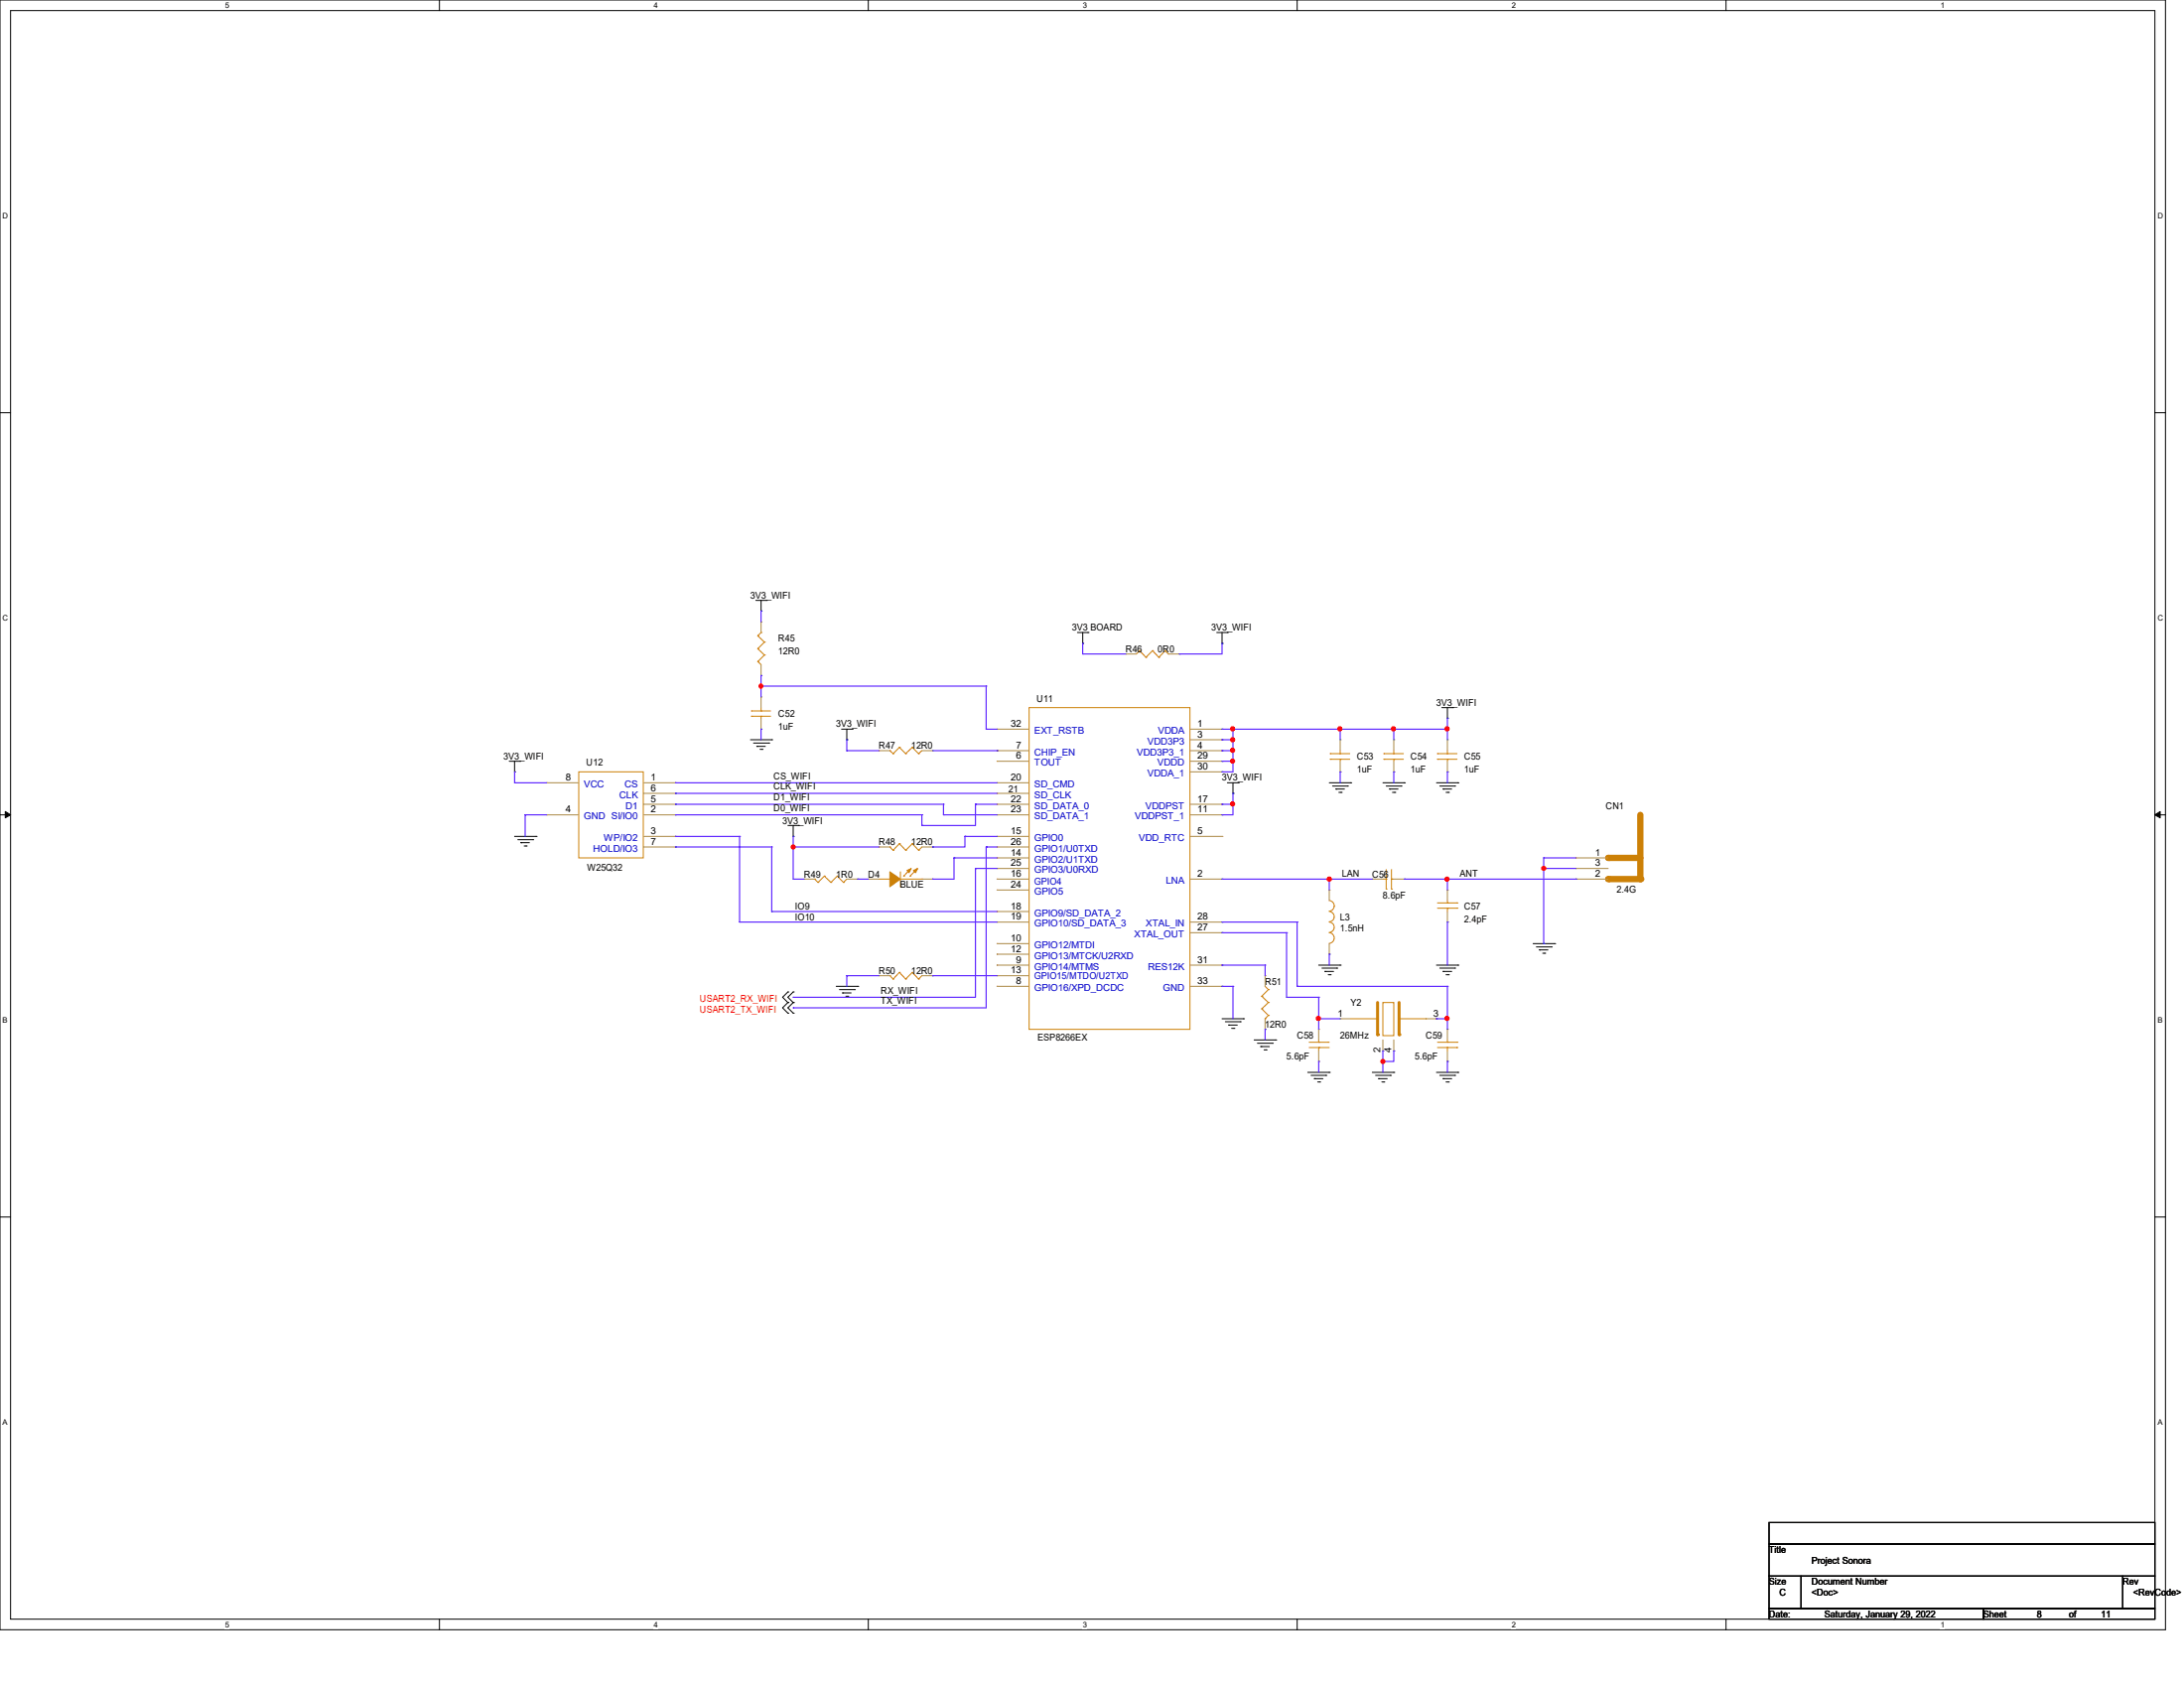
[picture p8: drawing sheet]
<svg xmlns="http://www.w3.org/2000/svg" width="279mm" height="216mm" viewBox="0 0 279 216" stroke-linecap="round" stroke-linejoin="round" font-family="sans-serif">
<path d="M0 0h277v208.4h-277zM1.4 1.4h274.3v205.7h-274.3z" fill="none" stroke="#000" stroke-width=".13"/>
<g fill="#fff">
<path d="M28.8 .1h.5v1.1h-.5z"/>
<path d="M28.8 207.2h.5v1.1h-.5z"/>
</g>
<path d="M56.2 0v1.4M56.2 207.1v1.3" fill="none" stroke="#000" stroke-width=".13"/>
<g fill="#fff">
<path d="M83.7 .1h.5v1.1h-.5z"/>
<path d="M83.7 207.2h.5v1.1h-.5z"/>
</g>
<path d="M111.1 0v1.4M111.1 207.1v1.3" fill="none" stroke="#000" stroke-width=".13"/>
<g fill="#fff">
<path d="M138.5 .1h.6v1.1h-.6z"/>
<path d="M138.5 207.2h.6v1.1h-.6z"/>
</g>
<path d="M165.9 0v1.4M165.9 207.1v1.3" fill="none" stroke="#000" stroke-width=".13"/>
<g fill="#fff">
<path d="M193.4 .1h.5v1.1h-.5z"/>
<path d="M193.4 207.2h.5v1.1h-.5z"/>
</g>
<path d="M220.8 0v1.4M220.8 207.1v1.3" fill="none" stroke="#000" stroke-width=".13"/>
<g fill="#fff">
<path d="M248.2 .1h.6v1.1h-.6z"/>
<path d="M248.2 207.2h.6v1.1h-.6z"/>
<path d="M.3 27.1h.8v1.1h-.8z"/>
<path d="M276 27.1h.7v1.1h-.7z"/>
<path d="M.3 78.5h.8v1.1h-.8z"/>
<path d="M276 78.5h.7v1.1h-.7z"/>
</g>
<path d="M0 52.8h1.4M275.7 52.8h1.3" fill="none" stroke="#000" stroke-width=".13"/>
<g fill="#fff">
<path d="M.3 129.9h.7v1.1h-.7z"/>
<path d="M276 129.9h.6v1.1h-.6z"/>
</g>
<path d="M0 104.2h1.4M275.7 104.2h1.3" fill="none" stroke="#000" stroke-width=".13"/>
<path d="M.7 103.8l.7 .4-.7 .4zM275.7 104.2l.7-.4v.8z" fill="#000" stroke="#000" stroke-width=".13"/>
<g fill="#fff">
<path d="M.3 181.4h.7v1.1h-.7z"/>
<path d="M276 181.4h.6v1.1h-.6z"/>
</g>
<g fill="none" stroke="#000" stroke-width=".13">
<path d="M96.7 76.8h1.3M97.4 78.1h.1M97.4 76.8v1.3M98 76.8h.1M65.2 97.4h1.3M65.8 98.7h.1M65.8 97.4v1.3M66.5 97.4h.1M96 94.6h2.7M96.4 95h1.9M96.8 95.5h.1M96.8 95.5h1.1"/>
<path d="M97.2 95.8h.3M97.5 95.8h.1M98.3 95h.1M98.7 94.6h.1M107.7 93.3h1.3M108.3 94.6h.1M108.3 93.3v1.3M109 93.3h.1M137.8 80.9h1.4M138.5 82.3h.1M138.5 80.9v1.4M139.2 80.9h.1"/>
<path d="M155.7 80.9h1.3M156.3 82.3h.1M156.3 80.9v1.4M157 80.9h.1M184.4 90.5h1.4M185.2 91.9h.1M185.2 90.5v1.4M185.8 90.5h.1M65.8 107h2.8M66.3 107.4h1.9M66.6 107.8h.1M66.6 107.8h1.1"/>
<path d="M67.1 108.2h.2M67.3 108.2h.1M68.2 107.4h.1M68.6 107h.1M100.8 105.6h1.4M101.5 107h.1M101.5 105.6v1.4M102.2 105.6h.1M157 100.1h1.4M157.7 101.5h.1M157.7 100.1v1.4M158.4 100.1h.1"/>
<path d="M170.1 100.1h2.7M170.5 100.5h1.9M170.9 100.9h.1M170.9 100.9h1.1M171.3 101.3h.3M171.6 101.3h.1M172.4 100.5h.1M172.8 100.1h.1M176.9 100.1h2.8M177.3 100.5h1.9M177.8 100.9h.1M177.8 100.9h1.1"/>
<path d="M178.1 101.3h.3M178.4 101.3h.1M179.2 100.5h.1M179.7 100.1h.1M183.8 100.1h2.7M184.2 100.5h1.9M184.6 100.9h.1M184.6 100.9h1.1M185 101.3h.3M185.3 101.3h.1M186.1 100.5h.1M186.5 100.1h.1"/>
<path d="M100.8 126.9h.1M100.8 128.2h.1M100.8 129.6h.1M100.8 126.9l-.7 .7 .7 .6M100.8 128.2l-.7 .7 .7 .7M101.5 126.9h.1M101.5 128.2h.1M101.5 129.6h.1M101.5 126.9l-.7 .7 .7 .6M101.5 128.2l-.7 .7 .7 .7M107 126.2h2.7M107.4 126.6h1.9"/>
<path d="M107.8 127h.1M107.8 127h1.1M108.2 127.4h.3M108.5 127.4h.1M109.3 126.6h.1M109.7 126.2h.1M156.3 130.3h2.8M156.8 130.7h1.9M157.2 131.1h.1M157.2 131.1h1.1M157.6 131.5h.3M157.9 131.5h.1"/>
<path d="M158.7 130.7h.1M159.1 130.3h.1M160.4 133h2.8M160.9 133.4h1.9M161.3 133.9h.1M161.3 133.9h1.1M161.7 134.3h.3M162 134.3h.1M162.8 133.4h.1M163.2 133h.1M167.3 137.2h2.8M167.7 137.5h1.9"/>
<path d="M168.1 138h.1M168.1 138h1.1M168.6 138.4h.2M168.7 123.4h2.7M168.8 138.4h.1M169.1 123.8h1.9M169.5 124.2h.1M169.5 124.2h1.1M169.6 137.5h.1M169.9 124.7h.3M170.1 137.2h.1M170.2 124.7h.1"/>
<path d="M171 123.8h.1M171.4 123.4h.1M175.6 137.2h2.7M176 137.5h1.9M176.4 138h.1M176.4 138h1.1M176.8 138.4h.2M177 138.4h.1M177.9 137.5h.1M178.3 137.2h.1M183.8 123.4h2.7M183.8 137.2h2.7"/>
<path d="M184.2 123.8h1.9M184.2 137.5h1.9M184.6 124.2h.1M184.6 138h.1M184.6 124.2h1.1M184.6 138h1.1M185 124.7h.3M185 138.4h.3M185.3 124.7h.1M185.3 138.4h.1M186.1 123.8h.1M186.1 137.5h.1"/>
<path d="M186.5 123.4h.1M186.5 137.2h.1M196.1 120.7h2.8M196.6 121.1h1.9M196.9 121.5h.1M196.9 121.5h1.1M197.4 121.9h.2M197.6 121.9h.1M198.5 121.1h.1M198.9 120.7h.1M0 155.7h1.4M275.7 155.7h1.3"/>
<path d="M226.3 194.7h49.4v2.8h-49.4zM226.3 197.5h49.4v4.1h-49.4zM226.3 201.6h4.1v4.1h-4.1zM226.3 205.7h27.4v1.4h-27.4zM230.4 201.6h41.2v4.1h-41.2zM253.7 205.7h22v1.4h-22zM271.6 201.6h4.1v4.1h-4.1z"/>
</g>
<g fill="none" stroke="#cc8006" stroke-width=".13">
<path d="M96.9 84.6h.1M96.9 83h.1M96.9 81.3h.1M96.9 84.6l.5 .4M96.9 83l.9 .8M96.9 81.3l.9 .8M97.4 80.9h.1M97.4 80.9l-.5 .4M97.8 83.8h.1M97.8 82.1h.1M97.8 83.8l-.9 .8M97.8 82.1l-.9 .9"/>
<path d="M104.2 112.4h.1M104.2 112.4l.4 .5M104.6 112.9h.1M105.5 112.1h.1M105.5 112.1l.8 .8M105.5 112.1l-.9 .8M106.3 112.9h.1M107.1 112.1h.1M107.1 112.1l.8 .8M107.1 112.1l-.8 .8M107.9 112.9h.1M108.3 112.4l-.4 .5"/>
<path d="M112.4 112.4h1.4M113.8 112.4h.1M115.2 113.4h.1M115.2 111.5v1.9M115.2 112.4h2.7M115.6 112.1h.1M116.4 112.1h.1M116.4 111.2l-.8 .9M117.3 111.2l-.9 .9M117.9 112.4h.1M161.4 127.4h.1M161.4 129h.1"/>
<path d="M161.4 127.4l.9 .8M161.4 129l.9 .9M161.8 130.3h.1M161.8 126.2l.5 .4M162.3 126.6h.1M162.3 128.2h.1M162.3 129.9h.1M162.3 126.6l-.9 .8M162.3 128.2l-.9 .8M162.3 129.9l-.5 .4"/>
</g>
<g fill="none" stroke="#a84" stroke-width=".13">
<path d="M97.4 79.5h.1M97.4 79.5v1.4M97.4 86.4h.1M97.4 85v1.4M102.9 112.4h.1M102.9 112.4h1.3M108.3 112.4h1.4M109.7 112.4h.1M111.1 112.4h.1M111.1 112.4h1.3M117.9 112.4h1.4M119.3 112.4h.1"/>
<path d="M161.8 124.8h.1M161.8 131.7h.1M161.8 124.8v1.4M161.8 130.3v1.4"/>
</g>
<g fill="#cc8006" stroke="#cc8006" stroke-width=".13">
<path d="M113.8 111.5l1.4 .9-1.4 1z" fill-rule="evenodd"/>
<path d="M116.8 111.3l.6-.2-.3 .5z" fill-rule="evenodd"/>
<path d="M116 111.3l.6-.2-.3 .5z" fill-rule="evenodd"/>
</g>
<path d="M209.8 104.2v8.2" fill="none" stroke="#cc8006" stroke-width=".8"/>
<circle cx="209.8" cy="112.4" r=".4" fill="#cc8006"/>
<path d="M205.7 109.7h4.1" fill="none" stroke="#cc8006" stroke-width=".8"/>
<circle cx="205.7" cy="109.7" r=".4" fill="#cc8006"/>
<path d="M205.7 112.4h4.1" fill="none" stroke="#cc8006" stroke-width=".8"/>
<circle cx="205.7" cy="112.4" r=".4" fill="#cc8006"/>
<g fill="none" stroke="#a84" stroke-width=".13">
<path d="M127.6 97.4h.1M127.6 96h.1M127.6 93.3h.1M127.6 93.3h4.1M127.6 96h4.1M127.6 97.4h4.1M144 83.7h.1M144 83.7h1.4M149.5 83.7h1.4M150.9 83.7h.1M152.2 93.3h4.1M152.2 94.6h4.1"/>
<path d="M152.2 96h4.1M152.2 97.4h4.1M152.2 98.7h4.1M156.3 93.3h.1M156.3 94.6h.1M156.3 96h.1M156.3 97.4h.1M156.3 98.7h.1M178.3 98.7h.1M178.3 94.6h.1M178.3 94.6v1.4M178.3 97.4v1.3"/>
<path d="M185.2 98.7h.1M185.2 94.6h.1M185.2 94.6v1.4M185.2 97.4v1.3M127.6 109.7h.1M127.6 107h.1M127.6 112.4h.1M127.6 116.6h.1M127.6 117.9h.1M127.6 100.1h.1M127.6 101.5h.1M127.6 102.9h.1"/>
<path d="M127.6 104.2h.1M127.6 113.8h.1M127.6 111.1h.1M127.6 108.3h.1M127.6 109.7h4.1M127.6 112.4h4.1M127.6 111.1h4.1M127.6 107h4.1M127.6 104.2h4.1M127.6 102.9h4.1M127.6 116.6h4.1M127.6 117.9h4.1"/>
<path d="M127.6 100.1h4.1M127.6 101.5h4.1M127.6 113.8h4.1M127.6 108.3h4.1M152.2 112.4h4.1M152.2 107h4.1M152.2 104.2h4.1M152.2 102.9h4.1M152.2 117.9h4.1M152.2 119.3h4.1M156.3 112.4h.1M156.3 107h.1"/>
<path d="M156.3 104.2h.1M156.3 102.9h.1M156.3 119.3h.1M156.3 117.9h.1M175.6 112.4h.1M175.6 112.4h1.3M178.3 112.4h1.4M179.7 112.4h.1M201.6 109.7h.1M201.6 112.4h.1M201.6 111.1h.1M201.6 109.7h4.1"/>
<path d="M201.6 112.4h4.1M201.6 111.1h4.1M127.6 126.2h.1M127.6 123.4h.1M127.6 120.7h.1M127.6 122h.1M127.6 124.8h.1M127.6 126.2h4.1M127.6 123.4h4.1M127.6 120.7h4.1M127.6 122h4.1M127.6 124.8h4.1"/>
<path d="M152.2 126.2h4.1M152.2 123.4h4.1M156.3 123.4h.1M156.3 126.2h.1"/>
</g>
<g fill="none" stroke="#cc8006" stroke-width=".13">
<path d="M131.7 90.5h20.5v41.2h-20.5zM145.8 83.2h.1M145.8 83.2l-.4 .5M145.8 83.2l.8 .9M146.6 84.1h.1M147.4 83.2h.1M147.4 83.2l-.8 .9M147.4 83.2l.9 .9M148.3 84.1h.1M149.1 83.2h.1M149.1 83.2l-.8 .9M149.1 83.2l.4 .5"/>
<path d="M149.5 83.7h.1M177 96.4h.1M177 97.1h.1M177 96.4h2.5M177 97.1h2.5M178.3 97.1h.1M178.3 96.4h.1M178.3 96v.4M178.3 97.1v.3M183.9 96.4h.1M183.9 97.1h.1M183.9 96.4h2.5"/>
<path d="M183.9 97.1h2.5M185.2 97.1h.1M185.2 96.4h.1M185.2 96v.4M185.2 97.1v.3M176.9 112.4h.4M177.3 113.7h.1M177.3 112.4h.1M177.3 111.2v2.5M178 112.4h.1M178 113.7h.1M178 112.4h.3"/>
<path d="M178 111.2v2.5M176.9 128.2h1.4v4.3h-1.4z"/>
</g>
<path d="M176.2 128.2v4.1" fill="none" stroke="#cc8006" stroke-width=".38"/>
<circle cx="176.2" cy="132.3" r=".19" fill="#cc8006"/>
<path d="M179 128.2v4.1" fill="none" stroke="#cc8006" stroke-width=".38"/>
<circle cx="179" cy="132.3" r=".19" fill="#cc8006"/>
<g fill="none" stroke="#cc8006" stroke-width=".13">
<path d="M74 98.7h8.3v11h-8.3zM96.1 90.9h.1M96.1 91.6h.1M96.1 90.9h2.5M96.1 91.6h2.5M97.4 91.6h.1M97.4 90.9h.1M97.4 90.5v.4M97.4 91.6v.3M113.8 96h.1M113.8 96l.5 .4M114.3 96.4h.1"/>
<path d="M115.1 95.6h.1M115.1 95.6l.8 .8M115.1 95.6l-.8 .8M115.9 96.4h.1M116.7 95.6h.1M116.7 95.6l.8 .8M116.7 95.6l-.8 .8M117.5 96.4h.1M117.9 96l-.4 .4M170.2 96.4h.1M170.2 97.1h.1M170.2 96.4h2.5"/>
<path d="M170.2 97.1h2.5M171.4 97.1h.1M171.4 96.4h.1M171.4 96v.4M171.4 97.1v.3M113.8 108.3h.1M113.8 108.3l.5 .5M114.3 108.8h.1M115.1 107.9h.1M115.1 107.9l.8 .9M115.1 107.9l-.8 .9M115.9 108.8h.1"/>
<path d="M116.7 107.9h.1M116.7 107.9l.8 .9M116.7 107.9l-.8 .9M117.5 108.8h.1M117.9 108.3l-.4 .5M170.1 115.2a.68 .68 0 0 1 .6 .7 .68 .68 0 0 1-.6 .6M170.1 116.6a.66 .66 0 0 1 .6 .6 .66 .66 0 0 1-.6 .7M170.1 117.9a.66 .66 0 0 1 .6 .7 .66 .66 0 0 1-.6 .7M170.1 119.3a.68 .68 0 0 1 .6 .7 .68 .68 0 0 1-.6 .6M183.9 116.2h2.5M183.9 115.5h2.5M185.2 115.5h.1"/>
<path d="M185.2 116.2h.1M185.2 115.2v.3M185.2 116.2v.4M186.4 116.2h.1M186.4 115.5h.1M113.8 124.8h.1M113.8 124.8l.5 .4M114.3 125.2h.1M115.1 124.4h.1M115.1 124.4l.8 .8M115.1 124.4l-.8 .8M115.9 125.2h.1"/>
<path d="M116.7 124.4h.1M116.7 124.4l.8 .8M116.7 124.4l-.8 .8M117.5 125.2h.1M117.9 124.8l-.4 .4M167.5 134h2.4M167.5 133.3h2.4M168.7 133.3h.1M168.7 134h.1M168.7 133v.3M168.7 134v.4M169.9 134h.1"/>
<path d="M169.9 133.3h.1M172.8 130.3h3.4M176.2 130.3h.1M179 130.3h3.4M182.4 130.3h.1M183.9 134h2.5M183.9 133.3h2.5M185.2 133.3h.1M185.2 134h.1M185.2 133v.3M185.2 134v.4M186.4 134h.1"/>
<path d="M186.4 133.3h.1"/>
</g>
<g fill="none" stroke="#a84" stroke-width=".13">
<path d="M97.4 93.3h.1M97.4 89.2h.1M97.4 89.2v1.3M97.4 91.9v1.4M112.4 96h.1M112.4 96h1.4M117.9 96h1.4M119.3 96h.1M171.4 98.7h.1M171.4 94.6h.1M171.4 94.6v1.4M171.4 97.4v1.3"/>
<path d="M69.9 104.2h.1M69.9 100.1h.1M69.9 100.1h4.1M69.9 104.2h4.1M82.3 108.3h4.1M82.3 100.1h4.1M82.3 104.2h4.1M82.3 107h4.1M82.3 102.9h4.1M82.3 101.5h4.1M86.4 100.1h.1M86.4 104.2h.1"/>
<path d="M86.4 107h.1M86.4 102.9h.1M86.4 101.5h.1M86.4 108.3h.1M112.4 108.3h.1M112.4 108.3h1.4M117.9 108.3h1.4M119.3 108.3h.1M170.1 113.8h.1M170.1 113.8v1.4M185.2 113.8h.1M185.2 117.9h.1"/>
<path d="M185.2 113.8v1.4M185.2 116.6v1.3M112.4 124.8h.1M112.4 124.8h1.4M117.9 124.8h1.4M119.3 124.8h.1M168.7 131.7h.1M168.7 135.8h.1M168.7 131.7v1.3M168.7 134.4v1.4M170.1 122h.1M170.1 120.7v1.3"/>
<path d="M171.4 130.3h.1M171.4 130.3h1.4M176.9 134.4h.1M176.9 133v1.4M178.3 134.4h.1M178.3 133v1.4M182.4 130.3h1.4M183.8 130.3h.1M185.2 131.7h.1M185.2 135.8h.1M185.2 131.7v1.3M185.2 134.4v1.4"/>
</g>
<g fill="none" stroke="#4200ff" stroke-width=".13">
<path d="M97.4 78.1h.1M97.4 78.1v1.4M65.8 98.7h.1M65.8 98.7v1.4M97.4 86.4h.1M97.4 87.8h.1M97.4 93.3h.1M97.4 86.4v2.8M97.4 93.3v1.3M97.4 87.8h28.8M108.3 94.6h.1M108.3 96h.1"/>
<path d="M108.3 94.6v1.4M108.3 96h4.1M119.3 96h8.3M126.2 87.8h.1M126.2 93.3h.1M126.2 87.8v5.5M126.2 93.3h1.4M127.6 96h.1M138.5 82.3h.1M138.5 83.7h.1M138.5 82.3v1.4M138.5 83.7h5.5"/>
<path d="M150.9 83.7h.1M156.3 82.3h.1M156.3 93.3h.1M156.3 94.6h.1M156.3 96h.1M156.3 97.4h.1M156.3 98.7h.1M156.3 82.3v1.4h-5.4M156.3 93.3h28.9M156.3 94.6h1.4M156.3 96h1.4M156.3 97.4h1.4"/>
<path d="M157.7 93.3h.1M157.7 94.6h.1M157.7 96h.1M157.7 97.4h.1M157.7 93.3v5.4h-1.4M171.4 93.3h.1M171.4 98.7h.1M171.4 93.3v1.3M171.4 98.7v1.4M178.3 93.3h.1M178.3 98.7h.1M178.3 93.3v1.3"/>
<path d="M178.3 98.7v1.4M185.2 91.9h.1M185.2 93.3h.1M185.2 98.7h.1M185.2 91.9v2.7M185.2 98.7v1.4M65.8 100.1h.1M65.8 100.1h4.1M67.2 104.2h.1M67.2 104.2v2.8M67.2 104.2h2.7M86.4 100.1h.1"/>
<path d="M86.4 101.5h.1M86.4 102.9h.1M86.4 104.2h.1M86.4 107h.1M86.4 108.3h.1M86.4 100.1h41.2M86.4 101.5h41.2M86.4 102.9h34.3M86.4 104.2h31.5M86.4 107h8.2M86.4 108.3h12.3M94.6 107h.1"/>
<path d="M94.6 117.9h.1M94.6 107v10.9M94.6 117.9h33M98.7 108.3h.1M98.7 116.6h.1M98.7 108.3v8.3M98.7 116.6h28.9M101.5 107h.1M101.5 108.3h.1M101.5 112.4h.1M101.5 107v5.4M101.5 108.3h10.9"/>
<path d="M101.5 112.4h1.4M109.7 112.4h.1M109.7 112.4h1.4M117.9 104.2h.1M117.9 105.6h.1M117.9 104.2v1.4M119.3 108.3h.1M119.3 112.4h.1M120.7 102.9h.1M120.7 104.2h.1M120.7 102.9v1.3M120.7 104.2h6.9"/>
<path d="M122 109.7h.1M122 109.7v2.7h-2.7M122 109.7h5.6M123.4 107h.1M123.4 107h4.2M123.4 107v1.3h-4.1M124.8 102.9h.1M124.8 111.1h.1M124.8 102.9h2.8M124.8 102.9v2.7h-6.9M124.8 111.1v16.5h-23.3M124.8 111.1h2.8"/>
<path d="M126.2 108.3h.1M126.2 108.3v20.6h-24.7M126.2 108.3h1.4M156.3 102.9h.1M156.3 104.2h.1M156.3 112.4h.1M156.3 117.9h.1M156.3 119.3h.1M156.3 102.9h1.4M156.3 112.4h19.3M156.3 117.9h9.6M156.3 119.3h8.3"/>
<path d="M157.7 101.5h.1M157.7 102.9h.1M157.7 101.5v2.7h-1.4M164.6 119.3h.1M164.6 119.3v8.3M165.9 117.9h.1M165.9 117.9v8.3M170.1 112.4h.1M170.1 112.4v1.4M179.7 112.4h.1M179.7 112.4h21.9M185.2 112.4h.1"/>
<path d="M185.2 117.9h.1M185.2 112.4v1.4M185.2 117.9v5.5M197.5 111.1h.1M197.5 109.7h.1M197.5 109.7h4.1M197.5 111.1h4.1M197.5 109.7v11M201.6 112.4h.1M101.5 127.6h.1M101.5 128.9h.1M108.3 124.8h.1"/>
<path d="M108.3 124.8v1.4M108.3 124.8h4.1M119.3 124.8h.1M119.3 124.8h8.3M156.3 123.4h.1M156.3 126.2h.1M156.3 123.4h5.5M156.3 126.2h1.4M157.7 126.2h.1M157.7 126.2v4.1M161.8 123.4h.1M161.8 131.7h.1"/>
<path d="M161.8 123.4v1.4M161.8 131.7v1.3M164.6 127.6h.1M164.6 127.6h4.1M165.9 126.2h.1M165.9 126.2h19.3M168.7 127.6h.1M168.7 130.3h.1M168.7 135.8h.1M168.7 127.6v4.1M168.7 135.8v1.4M168.7 130.3h2.7"/>
<path d="M170.1 122h.1M170.1 122v1.4M176.9 134.4h.1M176.9 135.8h.1M176.9 134.4v2.8M178.3 134.4h.1M178.3 134.4v1.4h-1.4M183.8 130.3h.1M183.8 130.3h1.4M185.2 126.2h.1M185.2 130.3h.1M185.2 135.8h.1"/>
<path d="M185.2 126.2v5.5M185.2 135.8v1.4M197.5 120.7h.1"/>
</g>
<g fill="#f00" stroke="#f00" stroke-width=".13">
<circle cx="97.3" cy="87.7" r=".24"/>
<circle cx="185.1" cy="93.2" r=".25"/>
<circle cx="157.7" cy="93.2" r=".25"/>
<circle cx="178.3" cy="93.2" r=".25"/>
<circle cx="171.4" cy="93.2" r=".25"/>
<circle cx="157.7" cy="94.6" r=".25"/>
<circle cx="157.7" cy="96" r=".25"/>
<circle cx="157.7" cy="97.3" r=".25"/>
<circle cx="157.7" cy="102.8" r=".25"/>
<circle cx="101.5" cy="108.3" r=".25"/>
<circle cx="170.1" cy="112.4" r=".25"/>
<circle cx="185.1" cy="112.4" r=".25"/>
<circle cx="168.7" cy="130.3" r=".25"/>
<circle cx="185.1" cy="130.3" r=".25"/>
<circle cx="176.9" cy="135.8" r=".25"/>
<circle cx="197.5" cy="111.1" r=".25"/>
</g>
<g font-size="1.2">
<text x="96" y="76.6">3V3_WIFI</text>
<text x="99.6" y="82">R45</text>
<text x="99.6" y="83.7">12R0</text>
<text x="137.2" y="80.7">3V3 BOARD</text>
<text x="144" y="83.4">R46</text>
<text x="148.1" y="83.4">0R0</text>
<text x="155" y="80.7">3V3_WIFI</text>
<text x="132.6" y="89.7">U11</text>
<text x="99.6" y="91.7">C52</text>
<text x="99.6" y="93.3">1uF</text>
<text x="107" y="93">3V3_WIFI</text>
<text x="112.4" y="95.8">R47</text>
<text x="116.6" y="95.8">12R0</text>
<text x="129.3" y="93">32</text>
<text x="130" y="95.7">7</text>
<text x="153.2" y="93">1</text>
<text x="153.2" y="94.3">3</text>
<text x="153.2" y="95.7">4</text>
<text x="183.8" y="90.3">3V3_WIFI</text>
<text x="64.4" y="97.2">3V3_WIFI</text>
<text x="72.4" y="99.8">8</text>
<text x="75" y="98">U12</text>
<text x="83.3" y="99.8">1</text>
<text x="83.3" y="101.2">6</text>
<text x="99" y="99.7">CS_WIFI</text>
<text x="99" y="101">CLK_WIFI</text>
<text x="129" y="101.4">21</text>
<text x="129.3" y="99.8">20</text>
<text x="130" y="97.1">6</text>
<text x="153.2" y="97.1">29</text>
<text x="153.2" y="98.4">30</text>
<text x="156.3" y="99.9">3V3_WIFI</text>
<text x="173.6" y="97.2">C53</text>
<text x="173.6" y="98.8">1uF</text>
<text x="180.5" y="97.2">C54</text>
<text x="180.5" y="98.8">1uF</text>
<text x="187.3" y="97.2">C55</text>
<text x="187.3" y="98.8">1uF</text>
<text x="72.4" y="103.9">4</text>
<text x="83.3" y="103.9">2</text>
<text x="83.3" y="106.7">3</text>
<text x="83.3" y="102.6">5</text>
<text x="99" y="102.4">D1_WIFI</text>
<text x="99" y="103.8">D0_WIFI</text>
<text x="100.1" y="105.4">3V3_WIFI</text>
<text x="129.3" y="106.7">15</text>
<text x="129.3" y="102.6">22</text>
<text x="129.3" y="103.9">23</text>
<text x="153.2" y="106.7">5</text>
<text x="153.2" y="103.9">11</text>
<text x="153.2" y="102.6">17</text>
<text x="205.4" y="103.5">CN1</text>
<text x="75.1" y="111.4">W25Q32</text>
<text x="83.3" y="108">7</text>
<text x="102.9" y="112.2">R49</text>
<text x="107" y="112.2">1R0</text>
<text x="111.1" y="112.2">D4</text>
<text x="112.4" y="108.1">R48</text>
<text x="115.2" y="113.6">BLUE</text>
<text x="116.6" y="108.1">12R0</text>
<text x="129.3" y="109.4">14</text>
<text x="129.3" y="112.1">16</text>
<text x="129.3" y="113.5">24</text>
<text x="129.3" y="110.8">25</text>
<text x="129.3" y="108">26</text>
<text x="153.2" y="112.1">2</text>
<text x="171.7" y="112.2">LAN</text>
<text x="175.6" y="112.2">C56</text>
<text x="186.8" y="112.2">ANT</text>
<text x="204.1" y="109.4">1</text>
<text x="204.1" y="112.1">2</text>
<text x="204.1" y="110.8">3</text>
<text x="101.7" y="116.3">IO9</text>
<text x="101.7" y="117.7">IO10</text>
<text x="129.3" y="116.3">18</text>
<text x="129.3" y="117.6">19</text>
<text x="153.2" y="119">27</text>
<text x="153.2" y="117.6">28</text>
<text x="171.4" y="117.7">L3</text>
<text x="171.4" y="119.1">1.5nH</text>
<text x="176.9" y="115">8.6pF</text>
<text x="187.3" y="116.3">C57</text>
<text x="187.3" y="118">2.4pF</text>
<text x="206.8" y="114.1">2.4G</text>
<text x="112.4" y="124.6">R50</text>
<text x="116.6" y="124.6">12R0</text>
<text x="129.3" y="120.4">10</text>
<text x="129.3" y="121.7">12</text>
<text x="129.3" y="124.5">13</text>
<text x="130" y="125.9">8</text>
<text x="130" y="123.1">9</text>
<text x="153.2" y="123.1">31</text>
<text x="153.2" y="125.9">33</text>
<text x="161.8" y="125.9">R51</text>
<text x="112.7" y="127.1">RX_WIFI</text>
<text x="112.7" y="128.4">TX_WIFI</text>
<text x="161.8" y="131.4">12R0</text>
<text x="171.1" y="130">1</text>
<text x="172.8" y="128.7">Y2</text>
<text x="183.4" y="130">3</text>
<text x="132.8" y="133.1">ESP8266EX</text>
<text x="164.6" y="135.5">5.6pF</text>
<text x="165.9" y="132.8">C58</text>
<text x="171.4" y="132.8">26MHz</text>
<text x="176.6" y="134.7" transform="rotate(-90 176.6 134.7)">2</text>
<text x="178" y="134.7" transform="rotate(-90 178 134.7)">4</text>
<text x="181" y="135.5">5.6pF</text>
<text x="182.4" y="132.8">C59</text>
<text x="226.3" y="198.6">Title</text>
<text x="226.3" y="202.7">Size</text>
<text x="231.8" y="200">Project Sonora</text>
<text x="231.8" y="202.7">Document Number</text>
<text x="271.6" y="202.7">Rev</text>
<text x="226.3" y="206.9">Date:</text>
<text x="227.7" y="204.1">C</text>
<text x="231.8" y="204.1">&lt;Doc&gt;</text>
<text x="233.4" y="206.9">Saturday, January 29, 2022</text>
<text x="253.7" y="206.9">Sheet</text>
<text x="260.6" y="206.9">8</text>
<text x="264.7" y="206.9">of</text>
<text x="268.8" y="206.9">11</text>
<text x="272.9" y="204.1">&lt;RevCode&gt;</text>
</g>
<g font-size="1.2" fill="#00c">
<text x="132.3" y="93.9">EXT_RSTB</text>
<text x="146.8" y="95.2">VDD3P3</text>
<text x="148.2" y="93.9">VDDA</text>
<text x="74.7" y="100.7">VCC</text>
<text x="79.9" y="100.7">CS</text>
<text x="132.3" y="98">TOUT</text>
<text x="132.3" y="96.6">CHIP_EN</text>
<text x="132.3" y="100.7">SD_CMD</text>
<text x="145.5" y="96.6">VDD3P3_1</text>
<text x="146.8" y="99.3">VDDA_1</text>
<text x="148.1" y="98">VDDD</text>
<text x="74.7" y="104.8">GND SI/IO0</text>
<text x="77.3" y="107.6">WP/IO2</text>
<text x="79.2" y="102.1">CLK</text>
<text x="80" y="103.5">D1</text>
<text x="132.3" y="107.6">GPIO0</text>
<text x="132.3" y="102.1">SD_CLK</text>
<text x="132.3" y="103.5">SD_DATA_0</text>
<text x="132.3" y="104.8">SD_DATA_1</text>
<text x="145.2" y="104.8">VDDPST_1</text>
<text x="145.7" y="107.6">VDD_RTC</text>
<text x="146.6" y="103.5">VDDPST</text>
<text x="75.9" y="108.9">HOLD/IO3</text>
<text x="132.3" y="110.3">GPIO2/U1TXD</text>
<text x="132.3" y="111.7">GPIO3/U0RXD</text>
<text x="132.3" y="108.9">GPIO1/U0TXD</text>
<text x="132.3" y="113.2">GPIO4</text>
<text x="149.2" y="113">LNA</text>
<text x="132.3" y="117.2">GPIO9/SD_DATA_2</text>
<text x="132.3" y="118.5">GPIO10/SD_DATA_3</text>
<text x="132.3" y="114.4">GPIO5</text>
<text x="145.1" y="119.9">XTAL_OUT</text>
<text x="146.6" y="118.5">XTAL_IN</text>
<text x="132.3" y="124">GPIO14/MTMS</text>
<text x="132.3" y="121.3">GPIO12/MTDI</text>
<text x="132.3" y="122.6">GPIO13/MTCK/U2RXD</text>
<text x="132.3" y="125.3">GPIO15/MTDO/U2TXD</text>
<text x="146.9" y="124">RES12K</text>
<text x="132.3" y="126.7">GPIO16/XPD_DCDC</text>
<text x="148.8" y="126.7">GND</text>
</g>
<g font-size="1.2" fill="#f00">
<text x="89.5" y="128.1">USART2_RX_WIFI</text>
<text x="89.5" y="129.5">USART2_TX_WIFI</text>
</g>
<g font-size="1">
<text x="28.8" y="1">5</text>
<text x="83.7" y="1">4</text>
<text x="138.5" y="1">3</text>
<text x="193.4" y="1">2</text>
<text x="248.2" y="1">1</text>
<text x=".3" y="27.9">D</text>
<text x="276" y="27.9">D</text>
<text x=".3" y="79.4">C</text>
<text x="276" y="79.4">C</text>
<text x=".3" y="130.8">B</text>
<text x="276" y="130.8">B</text>
<text x=".3" y="182.2">A</text>
<text x="276" y="182.2">A</text>
<text x="28.8" y="208.1">5</text>
<text x="83.7" y="208.1">4</text>
<text x="138.5" y="208.1">3</text>
<text x="193.4" y="208.1">2</text>
<text x="248.2" y="208.1">1</text>
</g>
</svg>
